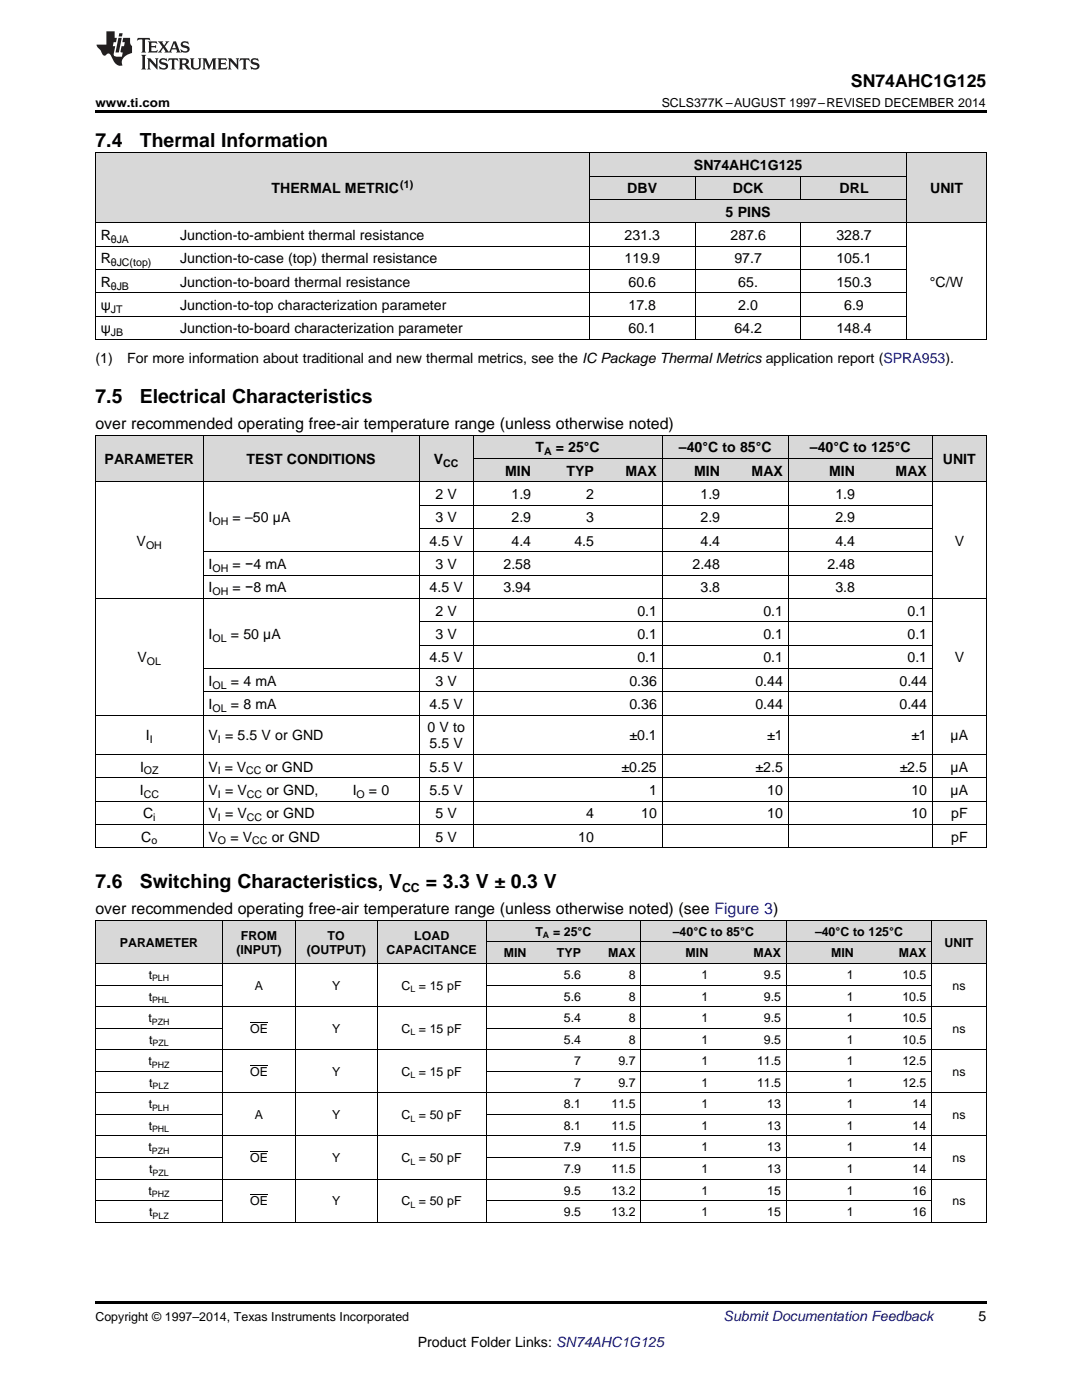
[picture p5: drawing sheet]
<svg xmlns="http://www.w3.org/2000/svg" width="216mm" height="279mm" viewBox="0 0 216 279" stroke-linecap="round" stroke-linejoin="round" font-family="sans-serif">
<g fill="#d8d8d8">
<path d="M19 183.7h25.4v8.6h-25.4z"/>
<path d="M44.4 183.7h14.5v8.6h-14.5z"/>
<path d="M58.9 183.7h16.4v8.6h-16.4z"/>
<path d="M75.3 183.7h21.7v8.6h-21.7z"/>
<path d="M97 188h9.1v4.3h-9.1z"/>
<path d="M106.1 188h10.9v4.3h-10.9z"/>
<path d="M117 188h10.9v4.3h-10.9z"/>
<path d="M127.9 188h14.5v4.3h-14.5z"/>
<path d="M142.4 188h14.5v4.3h-14.5z"/>
<path d="M156.9 188h14.5v4.3h-14.5z"/>
<path d="M171.4 188h14.5v4.3h-14.5z"/>
<path d="M185.9 183.7h10.9v8.6h-10.9z"/>
<path d="M97 183.7h9.1v4.3h-9.1z"/>
<path d="M106.1 183.7h10.9v4.3h-10.9z"/>
<path d="M117 183.7h10.9v4.3h-10.9z"/>
<path d="M127.9 183.7h14.5v4.3h-14.5z"/>
<path d="M142.4 183.7h14.5v4.3h-14.5z"/>
<path d="M156.9 183.7h14.5v4.3h-14.5z"/>
<path d="M171.4 183.7h14.5v4.3h-14.5z"/>
<path d="M19 86.9h21.6v9.3h-21.6z"/>
<path d="M40.6 86.9h28.7v9.3h-28.7z"/>
<path d="M69.3 86.9h14.4v9.3h-14.4z"/>
<path d="M83.7 86.9h10.8v9.3h-10.8z"/>
<path d="M94.5 91.5h12.5v4.7h-12.5z"/>
<path d="M107 91.5h12.6v4.7h-12.6z"/>
<path d="M119.6 91.5h12.6v4.7h-12.6z"/>
<path d="M132.2 91.5h12.5v4.7h-12.5z"/>
<path d="M144.7 91.5h12.6v4.7h-12.6z"/>
<path d="M157.3 91.5h14.4v4.7h-14.4z"/>
<path d="M171.7 91.5h14.4v4.7h-14.4z"/>
<path d="M186.1 86.9h10.7v9.3h-10.7z"/>
<path d="M94.5 86.9h12.5v4.6h-12.5z"/>
<path d="M107 86.9h12.6v4.6h-12.6z"/>
<path d="M119.6 86.9h12.6v4.6h-12.6z"/>
<path d="M132.2 86.9h12.5v4.6h-12.5z"/>
<path d="M144.7 86.9h12.6v4.6h-12.6z"/>
<path d="M157.3 86.9h14.4v4.6h-14.4z"/>
<path d="M171.7 86.9h14.4v4.6h-14.4z"/>
<path d="M19 30.6h15.9v13.9h-15.9z"/>
<path d="M34.9 30.6h82.7v13.9h-82.7z"/>
<path d="M117.6 39.9h21.1v4.6h-21.1z"/>
<path d="M138.7 39.9h21.2v4.6h-21.2z"/>
<path d="M159.9 39.9h21.1v4.6h-21.1z"/>
<path d="M181 30.6h15.8v13.9h-15.8z"/>
<path d="M117.6 35.2h21.1v4.7h-21.1z"/>
<path d="M138.7 35.2h21.2v4.7h-21.2z"/>
<path d="M159.9 35.2h21.1v4.7h-21.1z"/>
<path d="M117.6 30.6h21.1v4.6h-21.1z"/>
<path d="M138.7 30.6h21.2v4.6h-21.2z"/>
<path d="M159.9 30.6h21.1v4.6h-21.1z"/>
</g>
<g fill="#000">
<path d="M19 22h177.8v.5h-177.8zM19 67.8h.2zM117.5 67.8h.1zM138.6 67.8h.1zM159.8 67.8h.1zM180.9 67.8h.1zM196.7 67.8h.1zM19 169.2h.2zM69.2 169.2h.1zM83.6 169.2h.1zM94.4 169.2h.1zM106.9 169.2h.1z"/>
<path d="M119.5 169.2h.1zM132.1 169.2h.1zM157.2 169.2h.1zM171.6 169.2h.1zM185.9 169.2h.2zM196.7 169.2h.1zM19 243.9l.2 .1zM58.8 243.9l.1 .1zM75.2 243.9l.1 .1zM96.9 243.9l.1 .1zM106 243.9l.1 .1zM116.9 243.9l.1 .1z"/>
<path d="M127.8 243.9l.1 .1zM156.8 243.9l.1 .1zM171.3 243.9l.1 .1zM185.8 243.9l.1 .1zM196.7 243.9l.1 .1zM19 259.7h177.8v.5h-177.8z"/>
</g>
<g fill="none" stroke="#000" stroke-width=".2">
<path d="M19 30.5h177.8M19.1 30.5v37.3M117.6 30.5v37.3M117.6 39.8h63.4M117.6 35.2h63.4M138.7 35.2v4.7M159.8 35.2v4.7M180.9 30.5v37.3M196.8 30.5v37.3M19 58.4h162M19 53.8h162M19 49.1h162"/>
<path d="M19 44.5h177.8M138.7 44.5v23.3M159.8 44.5v23.3M19 67.8h177.8M19 63.1h162M19 96.1h177.8M19 86.8h177.8M19.1 86.9v82.3M40.5 86.9v82.3M83.6 86.9v82.3M94.4 86.9v82.3M94.5 91.5h91.5"/>
<path d="M132.1 86.9v82.3M157.3 86.9v82.3M186 86.9v82.3M196.8 86.9v82.3M19 119.4h177.8M40.6 114.8h145.5M40.6 110.1h145.5M83.7 105.5h102.4M83.7 100.8h102.4M40.6 138.1h145.5M40.6 133.4h145.5M83.7 128.7h102.4"/>
<path d="M83.7 124.1h102.4M19 159.9h177.8M19 155.2h177.8M19 150.5h177.8M19 142.7h177.8M19 169.2h177.8M19 164.5h177.8M19 196.6h25.4M19 192.3h177.8M19 183.7h177.8M19.1 183.7v60.3M44.4 183.7v60.3"/>
<path d="M58.9 183.7v60.3M75.2 183.7v60.3M97 183.7v60.3M97 196.6h88.9M97 188h88.9M127.8 183.7v60.3M156.9 183.7v60.3M185.9 183.7v60.3M196.8 183.7v60.3M19 218.1h177.8M19 213.8h25.4M19 209.5h177.8"/>
<path d="M19 205.2h25.4M19 200.9h177.8M97 213.8h88.9M97 205.2h88.9M19 239.6h25.4M19 235.3h177.8M19 231h25.4M19 226.7h177.8M19 222.4h25.4M97 239.6h88.9M97 231h88.9M97 222.4h88.9"/>
<path d="M19 243.9h177.8"/>
</g>
<g fill="#231f20">
<path d="M27.5 7.6l-.1 .5 .4-.2h.6v.1v2.1l-.2 .4h1l-.3-.4v-2.1l.1-.1h.5l.5 .2-.2-.5zM29.5 8.3l.2 .3v1.5l-.2 .4h1.8l.2-.6a1.04 1.04 0 0 1-1.3 .2v-.7h.6l.3 .2v-.6l-.3 .2h-.6v-.6l.8-.1 .4 .3-.2-.5zM31.5 8.3l.9 1.1-.9 1.1h.8l-.2-.2 .5-.7 .4 .7-.2 .2h1.5l-.1-.2 .1-.4h.9l.1 .4-.2 .2h1l-.3-.3-.7-1.9h-.5l-.9 2-.8-1 .9-1h-.8l.1 .3-.3 .5-.4-.6 .2-.2zM34.7 8.6l.4 1h-.7zM36.3 8.4a.63 .63 0 0 0-.2 .7 .63 .63 0 0 0 .6 .4l.6 .2 .1 .2a.75 .75 0 0 1-.7 .4 .75 .75 0 0 1-.6-.5l.1 .7 .1-.1a1.11 1.11 0 0 0 1.5-.6 1.13 1.13 0 0 0-1.2-.8l-.1-.4a1.04 1.04 0 0 1 1.2 .2l-.2-.5-.1 .1-.5-.2zM28.2 10.9l.2 .4v2.2l-.2 .4h1l-.3-.4v-2.2l.3-.4zM29.3 11.6l.3 .4v1.5l-.3 .4h.8l-.2-.4v-1.3l1.5 1.7v-1.9l.2-.4h-.7l.2 .4v.9l-1.1-1.3zM32 11.8a.62 .62 0 0 0-.2 .7 .62 .62 0 0 0 .6 .4l.6 .1 .1 .3a.76 .76 0 0 1-.7 .3 .76 .76 0 0 1-.6-.4l.1 .7 .1-.1a1.11 1.11 0 0 0 1.5-.6 1.13 1.13 0 0 0-1.2-.8l-.1-.4a1.04 1.04 0 0 1 1.2 .2l-.2-.6-.1 .1-.5-.1zM33.7 11.6l-.2 .6a.61 .61 0 0 1 .8-.3v1.6l-.2 .4h.9l-.2-.4v-1.6a.63 .63 0 0 1 .8 .3l-.2-.6zM35.6 11.6l.3 .4v1.5l-.3 .4h1l-.2-.2v-.8l.5 .2a.76 .76 0 0 0 1.2 .7l-1-1a.58 .58 0 0 0 .6-.5 .58 .58 0 0 0-.5-.6zM36.4 11.9h.1a.45 .45 0 0 1 .5 .1 .45 .45 0 0 1 .1 .5l-.7 .2zM37.9 11.6l.2 .2a2.17 2.17 0 0 0 .3 1.9 .99 .99 0 0 0 1.6-.6v-1.1l.2-.4h-.7l.2 .2a1.92 1.92 0 0 1-.2 1.8 .6 .6 0 0 1-.9-.5v-1.1l.2-.4zM40.4 11.6l.2 .4v1.5l-.2 .4h.7l-.2-.4v-1.4l.8 1.8 .8-1.8v1.4l-.2 .4h.9l-.2-.4v-1.5l.2-.4h-.8l-.6 1.5-.6-1.5zM43.4 11.6l.2 .4v1.5l-.2 .4h1.8l.2-.6a1.04 1.04 0 0 1-1.3 .1v-.6h.5l.4 .2v-.6l-.4 .2h-.5v-.7h.8l.3 .3-.1-.6zM45.5 11.6l.2 .4v1.5l-.2 .4h.7l-.2-.4v-1.3l1.5 1.7v-1.9l.2-.4h-.7l.2 .4v.9l-1.1-1.3zM47.9 11.6l-.1 .6a.61 .61 0 0 1 .8-.3v1.6l-.3 .4h1l-.3-.4 .1-1.6a.63 .63 0 0 1 .7 .3l-.1-.6zM50.2 11.8a.62 .62 0 0 0-.2 .7 .62 .62 0 0 0 .6 .4l.6 .1 .2 .3a.76 .76 0 0 1-.8 .3 .76 .76 0 0 1-.6-.4l.1 .7 .2-.1a1.11 1.11 0 0 0 1.5-.6 1.13 1.13 0 0 0-1.3-.8l-.1-.4a1.04 1.04 0 0 1 1.2 .2l-.1-.6-.2 .1-.5-.1z"/>
<path d="M21.2 6.3v2.6h-1.9l.1 .4 .7 .9a.91 .91 0 0 0 1 .8 .56 .56 0 0 1 .5-.3 .56 .56 0 0 1 .5 .3l.4 .8a1.53 1.53 0 0 0 1.9 1.2 1.54 1.54 0 0 1 1-2.1l.9-.3v-1.4a1.52 1.52 0 0 1-.3-1.6h-1.4l-.2 .8h.5l-.2 .8h-.4l-.2 1v.2l.4 .1-.2 .8a1.93 1.93 0 0 1-1.6-.3l.3-1.8h-.5l.2-.8h.4l.2-.8h-.4v-1.3zM23.6 7.6l-.6 2.9h.7l.6-2.9zM23.8 6.6l-.1 .7h.6l.2-.7z"/>
</g>
<path d="M49.9 212.6h3.6M49.9 204h3.6M49.9 238.4h3.6M49.9 229.8h3.6" fill="none" stroke="#000" stroke-width=".2"/>
<g font-size="3.9">
<text x="19" y="29.3">7.4</text>
<text x="27.9" y="29.3">Thermal Information</text>
<text x="19" y="80.5">7.5</text>
<text x="27.9" y="80.5">Electrical Characteristics</text>
<text x="19" y="177.3">7.6</text>
<text x="27.9" y="177.3">Switching Characteristics, V</text>
<text x="85" y="177.3">= 3.3 V ± 0.3 V</text>
</g>
<text font-size="3.5" x="169.8" y="17.3">SN74AHC1G125</text>
<g font-size="3.2">
<text x="19" y="85.6">over recommended operating free-air temperature range (unless otherwise noted)</text>
<text x="19" y="182.5">over recommended operating free-air temperature range (unless otherwise noted) (see Figure 3)</text>
</g>
<g font-size="2.8">
<text x="138.5" y="33.9">SN74AHC1G125</text>
<text x="54.2" y="38.6">THERMAL METRIC</text>
<text x="125.2" y="38.6">DBV</text>
<text x="146.2" y="38.6">DCK</text>
<text x="167.5" y="38.6">DRL</text>
<text x="185.6" y="38.6">UNIT</text>
<text x="20.1" y="47.9">R</text>
<text x="35.9" y="47.9">Junction-to-ambient thermal resistance</text>
<text x="124.6" y="47.9">231.3</text>
<text x="144.8" y="43.3">5 PINS</text>
<text x="145.8" y="47.9">287.6</text>
<text x="166.9" y="47.9">328.7</text>
<text x="20.1" y="52.6">R</text>
<text x="35.9" y="52.6">Junction-to-case (top) thermal resistance</text>
<text x="124.6" y="52.6">119.9</text>
<text x="146.5" y="52.6">97.7</text>
<text x="166.9" y="52.6">105.1</text>
<text x="20.1" y="57.2">R</text>
<text x="35.9" y="57.2">Junction-to-board thermal resistance</text>
<text x="125.4" y="57.2">60.6</text>
<text x="147.3" y="57.2">65.</text>
<text x="166.9" y="57.2">150.3</text>
<text x="185.6" y="57.2">°C/W</text>
<text x="20.1" y="61.9">ψ</text>
<text x="35.9" y="61.9">Junction-to-top characterization parameter</text>
<text x="125.4" y="61.9">17.8</text>
<text x="147.3" y="61.9">2.0</text>
<text x="168.5" y="61.9">6.9</text>
<text x="20.1" y="66.5">ψ</text>
<text x="35.9" y="66.5">Junction-to-board characterization parameter</text>
<text x="125.4" y="66.5">60.1</text>
<text x="146.5" y="66.5">64.2</text>
<text x="166.9" y="66.5">148.4</text>
<text x="19" y="72.4">(1)</text>
<text x="25.4" y="72.4">For more information about traditional and new thermal metrics, see the IC Package Thermal Metrics application report (SPRA953).</text>
<text x="20.9" y="92.6">PARAMETER</text>
<text x="49.2" y="92.6">TEST CONDITIONS</text>
<text x="86.6" y="92.6">V</text>
<text x="100.8" y="94.9">MIN</text>
<text x="106.9" y="90.3">T</text>
<text x="110.9" y="90.3">= 25°C</text>
<text x="113" y="94.9">TYP</text>
<text x="124.8" y="94.9">MAX</text>
<text x="135.5" y="90.3">–40°C to 85°C</text>
<text x="138.5" y="94.9">MIN</text>
<text x="150" y="94.9">MAX</text>
<text x="161.6" y="90.3">–40°C to 125°C</text>
<text x="165.4" y="94.9">MIN</text>
<text x="178.7" y="94.9">MAX</text>
<text x="188.1" y="92.6">UNIT</text>
<text x="86.9" y="99.6">2 V</text>
<text x="102.1" y="99.6">1.9</text>
<text x="116.9" y="99.6">2</text>
<text x="139.8" y="99.6">1.9</text>
<text x="166.7" y="99.6">1.9</text>
<text x="41.6" y="104.2">I</text>
<text x="46.4" y="104.2">= –50 µA</text>
<text x="86.9" y="104.2">3 V</text>
<text x="102.1" y="104.2">2.9</text>
<text x="116.9" y="104.2">3</text>
<text x="139.8" y="104.2">2.9</text>
<text x="166.7" y="104.2">2.9</text>
<text x="27.3" y="108.9">V</text>
<text x="41.6" y="113.6">I</text>
<text x="46.4" y="113.6">= −4 mA</text>
<text x="85.7" y="108.9">4.5 V</text>
<text x="86.9" y="113.6">3 V</text>
<text x="100.5" y="113.6">2.58</text>
<text x="102.1" y="108.9">4.4</text>
<text x="114.6" y="108.9">4.5</text>
<text x="138.2" y="113.6">2.48</text>
<text x="139.8" y="108.9">4.4</text>
<text x="165.1" y="113.6">2.48</text>
<text x="166.7" y="108.9">4.4</text>
<text x="190.5" y="108.9">V</text>
<text x="41.6" y="118.2">I</text>
<text x="46.4" y="118.2">= −8 mA</text>
<text x="85.7" y="118.2">4.5 V</text>
<text x="100.5" y="118.2">3.94</text>
<text x="139.8" y="118.2">3.8</text>
<text x="166.7" y="118.2">3.8</text>
<text x="86.9" y="122.9">2 V</text>
<text x="127.2" y="122.9">0.1</text>
<text x="152.3" y="122.9">0.1</text>
<text x="181.1" y="122.9">0.1</text>
<text x="41.6" y="127.5">I</text>
<text x="46.1" y="127.5">= 50 µA</text>
<text x="86.9" y="127.5">3 V</text>
<text x="127.2" y="127.5">0.1</text>
<text x="152.3" y="127.5">0.1</text>
<text x="181.1" y="127.5">0.1</text>
<text x="27.4" y="132.2">V</text>
<text x="41.6" y="136.8">I</text>
<text x="46.1" y="136.8">= 4 mA</text>
<text x="85.7" y="132.2">4.5 V</text>
<text x="86.9" y="136.8">3 V</text>
<text x="125.6" y="136.8">0.36</text>
<text x="127.2" y="132.2">0.1</text>
<text x="150.7" y="136.8">0.44</text>
<text x="152.3" y="132.2">0.1</text>
<text x="179.5" y="136.8">0.44</text>
<text x="181.1" y="132.2">0.1</text>
<text x="190.5" y="132.2">V</text>
<text x="41.6" y="141.5">I</text>
<text x="46.1" y="141.5">= 8 mA</text>
<text x="85.7" y="141.5">4.5 V</text>
<text x="125.6" y="141.5">0.36</text>
<text x="150.7" y="141.5">0.44</text>
<text x="179.5" y="141.5">0.44</text>
<text x="29.1" y="147.7">I</text>
<text x="41.6" y="147.7">V = 5.5 V or GND</text>
<text x="85.3" y="146.2">0 V to</text>
<text x="85.7" y="149.3">5.5 V</text>
<text x="125.6" y="147.7">±0.1</text>
<text x="153.1" y="147.7">±1</text>
<text x="181.9" y="147.7">±1</text>
<text x="189.7" y="147.7">µA</text>
<text x="27.9" y="154">I</text>
<text x="41.6" y="154">V = V</text>
<text x="53" y="154">or GND</text>
<text x="85.7" y="154">5.5 V</text>
<text x="124" y="154">±0.25</text>
<text x="150.8" y="154">±2.5</text>
<text x="179.5" y="154">±2.5</text>
<text x="189.7" y="154">µA</text>
<text x="27.9" y="158.6">I</text>
<text x="41.6" y="158.6">V = V</text>
<text x="53.2" y="158.6">or GND,</text>
<text x="70.4" y="158.6">I</text>
<text x="73.6" y="158.6">= 0</text>
<text x="85.7" y="158.6">5.5 V</text>
<text x="129.5" y="158.6">1</text>
<text x="153.1" y="158.6">10</text>
<text x="181.9" y="158.6">10</text>
<text x="189.7" y="158.6">µA</text>
<text x="28.2" y="168">C</text>
<text x="28.5" y="163.3">C</text>
<text x="41.6" y="163.3">V = V</text>
<text x="41.6" y="168">V</text>
<text x="46" y="168">= V</text>
<text x="53.2" y="163.3">or GND</text>
<text x="54.2" y="168">or GND</text>
<text x="86.9" y="163.3">5 V</text>
<text x="86.9" y="168">5 V</text>
<text x="115.4" y="168">10</text>
<text x="116.9" y="163.3">4</text>
<text x="128" y="163.3">10</text>
<text x="153.1" y="163.3">10</text>
<text x="181.9" y="163.3">10</text>
<text x="189.8" y="163.3">pF</text>
<text x="189.8" y="168">pF</text>
<text x="195.3" y="263.6">5</text>
<text x="83.4" y="268.9">Product Folder Links: SN74AHC1G125</text>
</g>
<text font-size="2.8" fill="#0000c8" x="144.4" y="263.6">Submit Documentation Feedback</text>
<g font-size="2.5">
<text x="19" y="21.4">www.ti.com</text>
<text x="132" y="21.4">SCLS377K –AUGUST 1997–REVISED DECEMBER 2014</text>
<text x="80.2" y="178.1">CC</text>
<text x="23.9" y="188.9">PARAMETER</text>
<text x="47.2" y="190.3">(INPUT)</text>
<text x="48" y="187.5">FROM</text>
<text x="61.2" y="190.3">(OUTPUT)</text>
<text x="65.4" y="187.5">TO</text>
<text x="77.2" y="190.3">CAPACITANCE</text>
<text x="82.7" y="187.5">LOAD</text>
<text x="100.5" y="191.1">MIN</text>
<text x="106.9" y="186.8">T</text>
<text x="110.4" y="186.8">= 25°C</text>
<text x="111.1" y="191.1">TYP</text>
<text x="121.4" y="191.1">MAX</text>
<text x="134.3" y="186.8">–40°C to 85°C</text>
<text x="136.8" y="191.1">MIN</text>
<text x="150.4" y="191.1">MAX</text>
<text x="162.6" y="186.8">–40°C to 125°C</text>
<text x="165.8" y="191.1">MIN</text>
<text x="179.4" y="191.1">MAX</text>
<text x="188.5" y="188.9">UNIT</text>
<text x="29.7" y="195.4">t</text>
<text x="50.9" y="197.5">A</text>
<text x="66.3" y="197.5">Y</text>
<text x="80.1" y="197.5">C = 15 pF</text>
<text x="112.5" y="195.4">5.6</text>
<text x="125.4" y="195.4">8</text>
<text x="139.9" y="195.4">1</text>
<text x="152.4" y="195.4">9.5</text>
<text x="169" y="195.4">1</text>
<text x="180.1" y="195.4">10.5</text>
<text x="190.1" y="197.5">ns</text>
<text x="29.6" y="204">t</text>
<text x="29.7" y="199.7">t</text>
<text x="112.5" y="199.7">5.6</text>
<text x="112.5" y="204">5.4</text>
<text x="125.4" y="199.7">8</text>
<text x="125.4" y="204">8</text>
<text x="139.9" y="199.7">1</text>
<text x="139.9" y="204">1</text>
<text x="152.4" y="199.7">9.5</text>
<text x="152.4" y="204">9.5</text>
<text x="169" y="199.7">1</text>
<text x="169" y="204">1</text>
<text x="180.1" y="199.7">10.5</text>
<text x="180.1" y="204">10.5</text>
<text x="29.8" y="208.3">t</text>
<text x="49.9" y="206.1">OE</text>
<text x="66.3" y="206.1">Y</text>
<text x="80.1" y="206.1">C = 15 pF</text>
<text x="112.5" y="208.3">5.4</text>
<text x="125.4" y="208.3">8</text>
<text x="139.9" y="208.3">1</text>
<text x="152.4" y="208.3">9.5</text>
<text x="169" y="208.3">1</text>
<text x="180.1" y="208.3">10.5</text>
<text x="190.1" y="206.1">ns</text>
<text x="29.6" y="212.6">t</text>
<text x="49.9" y="214.7">OE</text>
<text x="66.3" y="214.7">Y</text>
<text x="80.1" y="214.7">C = 15 pF</text>
<text x="114.5" y="212.6">7</text>
<text x="123.4" y="212.6">9.7</text>
<text x="139.9" y="212.6">1</text>
<text x="151.1" y="212.6">11.5</text>
<text x="169" y="212.6">1</text>
<text x="180.1" y="212.6">12.5</text>
<text x="190.1" y="214.7">ns</text>
<text x="29.7" y="221.2">t</text>
<text x="29.8" y="216.9">t</text>
<text x="112.5" y="221.2">8.1</text>
<text x="114.5" y="216.9">7</text>
<text x="122" y="221.2">11.5</text>
<text x="123.4" y="216.9">9.7</text>
<text x="139.9" y="216.9">1</text>
<text x="139.9" y="221.2">1</text>
<text x="151.1" y="216.9">11.5</text>
<text x="153.1" y="221.2">13</text>
<text x="169" y="216.9">1</text>
<text x="169" y="221.2">1</text>
<text x="180.1" y="216.9">12.5</text>
<text x="182.1" y="221.2">14</text>
<text x="29.7" y="225.5">t</text>
<text x="50.9" y="223.3">A</text>
<text x="66.3" y="223.3">Y</text>
<text x="80.1" y="223.3">C = 50 pF</text>
<text x="112.5" y="225.5">8.1</text>
<text x="122" y="225.5">11.5</text>
<text x="139.9" y="225.5">1</text>
<text x="153.1" y="225.5">13</text>
<text x="169" y="225.5">1</text>
<text x="182.1" y="225.5">14</text>
<text x="190.1" y="223.3">ns</text>
<text x="29.6" y="229.8">t</text>
<text x="49.9" y="232">OE</text>
<text x="66.3" y="232">Y</text>
<text x="80.1" y="232">C = 50 pF</text>
<text x="112.5" y="229.8">7.9</text>
<text x="122" y="229.8">11.5</text>
<text x="139.9" y="229.8">1</text>
<text x="153.1" y="229.8">13</text>
<text x="169" y="229.8">1</text>
<text x="182.1" y="229.8">14</text>
<text x="190.1" y="232">ns</text>
<text x="29.6" y="238.4">t</text>
<text x="29.8" y="234.1">t</text>
<text x="112.5" y="234.1">7.9</text>
<text x="112.5" y="238.4">9.5</text>
<text x="122" y="234.1">11.5</text>
<text x="122" y="238.4">13.2</text>
<text x="139.9" y="234.1">1</text>
<text x="139.9" y="238.4">1</text>
<text x="153.1" y="234.1">13</text>
<text x="153.1" y="238.4">15</text>
<text x="169" y="234.1">1</text>
<text x="169" y="238.4">1</text>
<text x="182.1" y="234.1">14</text>
<text x="182.1" y="238.4">16</text>
<text x="29.8" y="242.7">t</text>
<text x="49.9" y="240.6">OE</text>
<text x="66.3" y="240.6">Y</text>
<text x="80.1" y="240.6">C = 50 pF</text>
<text x="112.5" y="242.7">9.5</text>
<text x="122" y="242.7">13.2</text>
<text x="139.9" y="242.7">1</text>
<text x="153.1" y="242.7">15</text>
<text x="169" y="242.7">1</text>
<text x="182.1" y="242.7">16</text>
<text x="190.1" y="240.6">ns</text>
<text x="19" y="263.6">Copyright © 1997–2014, Texas Instruments Incorporated</text>
</g>
<g font-size="2.1">
<text x="79.9" y="37.5">(1)</text>
<text x="22.1" y="48.5">θJA</text>
<text x="22.1" y="53.1">θJC(top)</text>
<text x="22.1" y="57.8">θJB</text>
<text x="22.1" y="62.4">JT</text>
<text x="22.1" y="67.1">JB</text>
<text x="88.4" y="93.2">CC</text>
<text x="108.5" y="90.8">A</text>
<text x="42.4" y="104.8">OH</text>
<text x="29.1" y="109.5">OH</text>
<text x="42.4" y="114.1">OH</text>
<text x="42.4" y="118.8">OH</text>
<text x="42.4" y="128.1">OL</text>
<text x="29.3" y="132.8">OL</text>
<text x="42.4" y="137.4">OL</text>
<text x="42.4" y="142.1">OL</text>
<text x="29.9" y="148.3">I</text>
<text x="43.5" y="148.3">I</text>
<text x="28.7" y="154.6">OZ</text>
<text x="43.5" y="154.6">I</text>
<text x="49.1" y="154.6">CC</text>
<text x="28.7" y="159.2">CC</text>
<text x="43.5" y="159.2">I</text>
<text x="49.3" y="159.2">CC</text>
<text x="71.2" y="159.2">O</text>
<text x="30.6" y="163.9">i</text>
<text x="43.5" y="163.9">I</text>
<text x="49.3" y="163.9">CC</text>
<text x="30.2" y="168.5">o</text>
<text x="43.5" y="168.5">O</text>
<text x="50.3" y="168.5">CC</text>
</g>
<g font-size="1.8">
<text x="108.3" y="187.3">A</text>
<text x="30.3" y="195.9">PLH</text>
<text x="30.3" y="200.2">PHL</text>
<text x="81.9" y="198">L</text>
<text x="30.3" y="204.5">PZH</text>
<text x="30.4" y="208.8">PZL</text>
<text x="81.9" y="206.6">L</text>
<text x="30.3" y="213.1">PHZ</text>
<text x="81.9" y="215.2">L</text>
<text x="30.3" y="221.7">PLH</text>
<text x="30.4" y="217.4">PLZ</text>
<text x="30.3" y="226">PHL</text>
<text x="81.9" y="223.8">L</text>
<text x="30.3" y="230.3">PZH</text>
<text x="81.9" y="232.4">L</text>
<text x="30.3" y="238.9">PHZ</text>
<text x="30.4" y="234.6">PZL</text>
<text x="30.4" y="243.2">PLZ</text>
<text x="81.9" y="241.1">L</text>
</g>
</svg>
